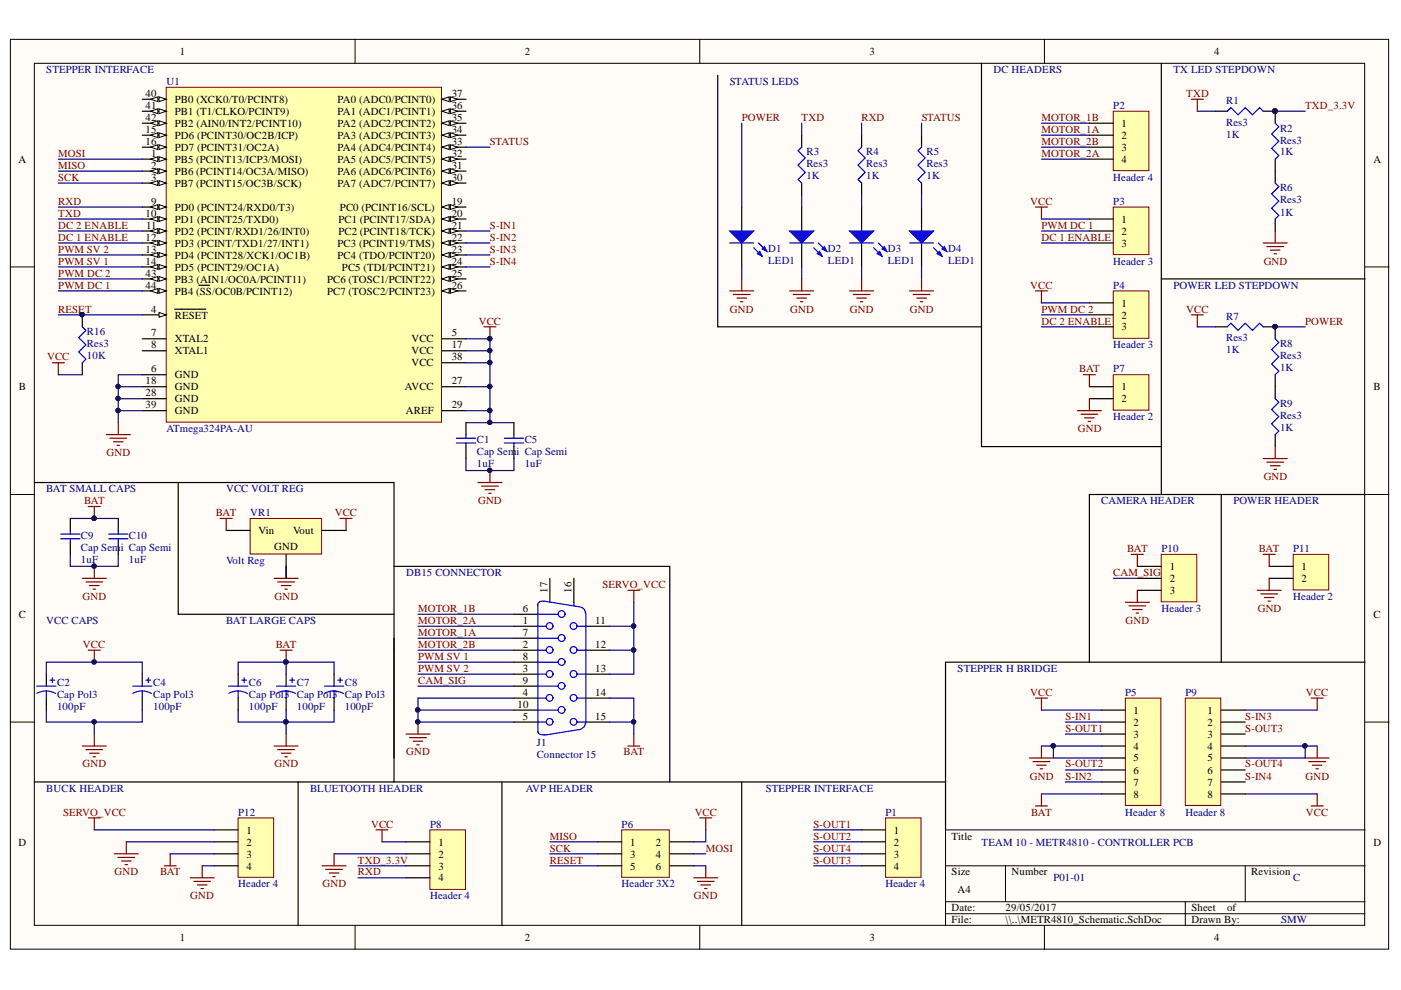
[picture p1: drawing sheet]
<svg xmlns="http://www.w3.org/2000/svg" width="297mm" height="210mm" viewBox="0 0 297 210" stroke-linecap="round" stroke-linejoin="round" font-family="sans-serif">
<g fill="#fffcf8" stroke="#000" stroke-width=".21">
<path d="M2.2 8.3h292.2v192.9h-292.2z"/>
<path d="M7.3 13.4h282v182.8h-282z"/>
</g>
<g fill="none" stroke="#000" stroke-width=".21">
<path d="M75.3 8.3v5.1M148.4 8.3v5.1M221.4 8.3v5.1M2.2 56.6h5.1M289.4 56.6h5.1M2.2 104.8h5.1M289.4 104.8h5.1M2.2 153.1h5.1M289.4 153.1h5.1M289.4 176h-88.9v20.3M75.3 196.3v5M148.4 196.3v5"/>
<path d="M200.5 183.6h88.9M200.5 191.2h88.9M200.5 193.7h88.9M213.2 183.6v7.6M221.4 196.3v5M251.3 191.2v5.1M264 183.6v7.6"/>
</g>
<path d="M35.2 18.5h58.4v71h-58.4z" fill="#ffffb0" stroke="#800000" stroke-width=".21"/>
<path d="M30.2 21h5" fill="none" stroke="#000" stroke-width=".25"/>
<path d="M33.7 20.5l1.5 .5-1.5 .6z" fill="#fffcf8"/>
<path d="M33.7 20.5l1.5 .5-1.5 .6z" fill="none" stroke="#000" stroke-width=".21"/>
<path d="M31.9 21l1.6-.5v1.1z" fill="#fffcf8"/>
<path d="M31.9 21l1.6-.5v1.1z" fill="none" stroke="#000" stroke-width=".21"/>
<path d="M30.2 23.6h5" fill="none" stroke="#000" stroke-width=".25"/>
<path d="M33.7 23.1l1.5 .5-1.5 .5z" fill="#fffcf8"/>
<path d="M33.7 23.1l1.5 .5-1.5 .5z" fill="none" stroke="#000" stroke-width=".21"/>
<path d="M31.9 23.6l1.6-.5v1z" fill="#fffcf8"/>
<path d="M31.9 23.6l1.6-.5v1z" fill="none" stroke="#000" stroke-width=".21"/>
<path d="M30.2 26.1h5" fill="none" stroke="#000" stroke-width=".25"/>
<path d="M33.7 25.6l1.5 .5-1.5 .5z" fill="#fffcf8"/>
<path d="M33.7 25.6l1.5 .5-1.5 .5z" fill="none" stroke="#000" stroke-width=".21"/>
<path d="M31.9 26.1l1.6-.5v1z" fill="#fffcf8"/>
<path d="M31.9 26.1l1.6-.5v1z" fill="none" stroke="#000" stroke-width=".21"/>
<path d="M30.2 28.7h5" fill="none" stroke="#000" stroke-width=".25"/>
<path d="M33.7 28.2l1.5 .5-1.5 .5z" fill="#fffcf8"/>
<path d="M33.7 28.2l1.5 .5-1.5 .5z" fill="none" stroke="#000" stroke-width=".21"/>
<path d="M31.9 28.7l1.6-.5v1z" fill="#fffcf8"/>
<path d="M31.9 28.7l1.6-.5v1z" fill="none" stroke="#000" stroke-width=".21"/>
<path d="M30.2 31.2h5" fill="none" stroke="#000" stroke-width=".25"/>
<path d="M33.7 30.7l1.5 .5-1.5 .5z" fill="#fffcf8"/>
<path d="M33.7 30.7l1.5 .5-1.5 .5z" fill="none" stroke="#000" stroke-width=".21"/>
<path d="M31.9 31.2l1.6-.5v1z" fill="#fffcf8"/>
<path d="M31.9 31.2l1.6-.5v1z" fill="none" stroke="#000" stroke-width=".21"/>
<path d="M30.2 33.7h5" fill="none" stroke="#000" stroke-width=".25"/>
<path d="M33.7 33.2l1.5 .5-1.5 .5z" fill="#fffcf8"/>
<path d="M33.7 33.2l1.5 .5-1.5 .5z" fill="none" stroke="#000" stroke-width=".21"/>
<path d="M31.9 33.7l1.6-.5v1z" fill="#fffcf8"/>
<path d="M31.9 33.7l1.6-.5v1z" fill="none" stroke="#000" stroke-width=".21"/>
<path d="M30.2 36.3h5" fill="none" stroke="#000" stroke-width=".25"/>
<path d="M33.7 35.8l1.5 .5-1.5 .5z" fill="#fffcf8"/>
<path d="M33.7 35.8l1.5 .5-1.5 .5z" fill="none" stroke="#000" stroke-width=".21"/>
<path d="M31.9 36.3l1.6-.5v1z" fill="#fffcf8"/>
<path d="M31.9 36.3l1.6-.5v1z" fill="none" stroke="#000" stroke-width=".21"/>
<path d="M30.2 38.8h5" fill="none" stroke="#000" stroke-width=".25"/>
<path d="M33.7 38.3l1.5 .5-1.5 .5z" fill="#fffcf8"/>
<path d="M33.7 38.3l1.5 .5-1.5 .5z" fill="none" stroke="#000" stroke-width=".21"/>
<path d="M31.9 38.8l1.6-.5v1z" fill="#fffcf8"/>
<path d="M31.9 38.8l1.6-.5v1z" fill="none" stroke="#000" stroke-width=".21"/>
<path d="M30.2 66.8h5" fill="none" stroke="#000" stroke-width=".25"/>
<path d="M33.7 66.2l1.5 .6-1.5 .5z" fill="#fffcf8"/>
<path d="M33.7 66.2l1.5 .6-1.5 .5z" fill="none" stroke="#000" stroke-width=".21"/>
<path d="M30.2 43.9h5M37 65.6h3.9M41 65.6h1.3M42.4 65.6h1.2" fill="none" stroke="#000" stroke-width=".25"/>
<path d="M33.7 43.4l1.5 .5-1.5 .5z" fill="#fffcf8"/>
<path d="M33.7 43.4l1.5 .5-1.5 .5z" fill="none" stroke="#000" stroke-width=".21"/>
<path d="M31.9 43.9l1.6-.5v1z" fill="#fffcf8"/>
<path d="M31.9 43.9l1.6-.5v1z" fill="none" stroke="#000" stroke-width=".21"/>
<path d="M30.2 46.4h5" fill="none" stroke="#000" stroke-width=".25"/>
<path d="M33.7 45.9l1.5 .5-1.5 .5z" fill="#fffcf8"/>
<path d="M33.7 45.9l1.5 .5-1.5 .5z" fill="none" stroke="#000" stroke-width=".21"/>
<path d="M31.9 46.4l1.6-.5v1z" fill="#fffcf8"/>
<path d="M31.9 46.4l1.6-.5v1z" fill="none" stroke="#000" stroke-width=".21"/>
<path d="M30.2 49h5" fill="none" stroke="#000" stroke-width=".25"/>
<path d="M33.7 48.5l1.5 .5-1.5 .5z" fill="#fffcf8"/>
<path d="M33.7 48.5l1.5 .5-1.5 .5z" fill="none" stroke="#000" stroke-width=".21"/>
<path d="M31.9 49l1.6-.5v1z" fill="#fffcf8"/>
<path d="M31.9 49l1.6-.5v1z" fill="none" stroke="#000" stroke-width=".21"/>
<path d="M30.2 51.5h5" fill="none" stroke="#000" stroke-width=".25"/>
<path d="M33.7 51l1.5 .5-1.5 .5z" fill="#fffcf8"/>
<path d="M33.7 51l1.5 .5-1.5 .5z" fill="none" stroke="#000" stroke-width=".21"/>
<path d="M31.9 51.5l1.6-.5v1z" fill="#fffcf8"/>
<path d="M31.9 51.5l1.6-.5v1z" fill="none" stroke="#000" stroke-width=".21"/>
<path d="M30.2 54.1h5" fill="none" stroke="#000" stroke-width=".25"/>
<path d="M33.7 53.5l1.5 .6-1.5 .5z" fill="#fffcf8"/>
<path d="M33.7 53.5l1.5 .6-1.5 .5z" fill="none" stroke="#000" stroke-width=".21"/>
<path d="M31.9 54.1l1.6-.6v1.1z" fill="#fffcf8"/>
<path d="M31.9 54.1l1.6-.6v1.1z" fill="none" stroke="#000" stroke-width=".21"/>
<path d="M30.2 56.6h5" fill="none" stroke="#000" stroke-width=".25"/>
<path d="M33.7 56.1l1.5 .5-1.5 .5z" fill="#fffcf8"/>
<path d="M33.7 56.1l1.5 .5-1.5 .5z" fill="none" stroke="#000" stroke-width=".21"/>
<path d="M31.9 56.6l1.6-.5v1z" fill="#fffcf8"/>
<path d="M31.9 56.6l1.6-.5v1z" fill="none" stroke="#000" stroke-width=".21"/>
<path d="M30.2 59.1h5" fill="none" stroke="#000" stroke-width=".25"/>
<path d="M33.7 58.6l1.5 .5-1.5 .5z" fill="#fffcf8"/>
<path d="M33.7 58.6l1.5 .5-1.5 .5z" fill="none" stroke="#000" stroke-width=".21"/>
<path d="M31.9 59.1l1.6-.5v1z" fill="#fffcf8"/>
<path d="M31.9 59.1l1.6-.5v1z" fill="none" stroke="#000" stroke-width=".21"/>
<path d="M30.2 61.7h5" fill="none" stroke="#000" stroke-width=".25"/>
<path d="M33.7 61.2l1.5 .5-1.5 .5z" fill="#fffcf8"/>
<path d="M33.7 61.2l1.5 .5-1.5 .5z" fill="none" stroke="#000" stroke-width=".21"/>
<path d="M31.9 61.7l1.6-.5v1z" fill="#fffcf8"/>
<path d="M31.9 61.7l1.6-.5v1z" fill="none" stroke="#000" stroke-width=".21"/>
<path d="M93.7 43.9h5.1M30.2 71.8h5M30.2 74.4h5M30.2 79.5h5M42.2 60.5h1.1M43.4 60.5h1" fill="none" stroke="#000" stroke-width=".25"/>
<path d="M93.7 43.9l1.5-.5v1z" fill="#fffcf8"/>
<path d="M93.7 43.9l1.5-.5v1z" fill="none" stroke="#000" stroke-width=".21"/>
<path d="M95.5 43.4l1.5 .5-1.5 .5z" fill="#fffcf8"/>
<path d="M95.5 43.4l1.5 .5-1.5 .5z" fill="none" stroke="#000" stroke-width=".21"/>
<path d="M93.7 46.4h5.1" fill="none" stroke="#000" stroke-width=".25"/>
<path d="M93.7 46.4l1.5-.5v1z" fill="#fffcf8"/>
<path d="M93.7 46.4l1.5-.5v1z" fill="none" stroke="#000" stroke-width=".21"/>
<path d="M95.5 45.9l1.5 .5-1.5 .5z" fill="#fffcf8"/>
<path d="M95.5 45.9l1.5 .5-1.5 .5z" fill="none" stroke="#000" stroke-width=".21"/>
<path d="M93.7 49h5.1" fill="none" stroke="#000" stroke-width=".25"/>
<path d="M93.7 49l1.5-.5v1z" fill="#fffcf8"/>
<path d="M93.7 49l1.5-.5v1z" fill="none" stroke="#000" stroke-width=".21"/>
<path d="M95.5 48.5l1.5 .5-1.5 .5z" fill="#fffcf8"/>
<path d="M95.5 48.5l1.5 .5-1.5 .5z" fill="none" stroke="#000" stroke-width=".21"/>
<path d="M93.7 51.5h5.1" fill="none" stroke="#000" stroke-width=".25"/>
<path d="M93.7 51.5l1.5-.5v1z" fill="#fffcf8"/>
<path d="M93.7 51.5l1.5-.5v1z" fill="none" stroke="#000" stroke-width=".21"/>
<path d="M95.5 51l1.5 .5-1.5 .5z" fill="#fffcf8"/>
<path d="M95.5 51l1.5 .5-1.5 .5z" fill="none" stroke="#000" stroke-width=".21"/>
<path d="M93.7 54.1h5.1" fill="none" stroke="#000" stroke-width=".25"/>
<path d="M93.7 54.1l1.5-.6v1.1z" fill="#fffcf8"/>
<path d="M93.7 54.1l1.5-.6v1.1z" fill="none" stroke="#000" stroke-width=".21"/>
<path d="M95.5 53.5l1.5 .6-1.5 .5z" fill="#fffcf8"/>
<path d="M95.5 53.5l1.5 .6-1.5 .5z" fill="none" stroke="#000" stroke-width=".21"/>
<path d="M93.7 56.6h5.1" fill="none" stroke="#000" stroke-width=".25"/>
<path d="M93.7 56.6l1.5-.5v1z" fill="#fffcf8"/>
<path d="M93.7 56.6l1.5-.5v1z" fill="none" stroke="#000" stroke-width=".21"/>
<path d="M95.5 56.1l1.5 .5-1.5 .5z" fill="#fffcf8"/>
<path d="M95.5 56.1l1.5 .5-1.5 .5z" fill="none" stroke="#000" stroke-width=".21"/>
<path d="M93.7 59.1h5.1" fill="none" stroke="#000" stroke-width=".25"/>
<path d="M93.7 59.1l1.5-.5v1z" fill="#fffcf8"/>
<path d="M93.7 59.1l1.5-.5v1z" fill="none" stroke="#000" stroke-width=".21"/>
<path d="M95.5 58.6l1.5 .5-1.5 .5z" fill="#fffcf8"/>
<path d="M95.5 58.6l1.5 .5-1.5 .5z" fill="none" stroke="#000" stroke-width=".21"/>
<path d="M93.7 61.7h5.1" fill="none" stroke="#000" stroke-width=".25"/>
<path d="M93.7 61.7l1.5-.5v1z" fill="#fffcf8"/>
<path d="M93.7 61.7l1.5-.5v1z" fill="none" stroke="#000" stroke-width=".21"/>
<path d="M95.5 61.2l1.5 .5-1.5 .5z" fill="#fffcf8"/>
<path d="M95.5 61.2l1.5 .5-1.5 .5z" fill="none" stroke="#000" stroke-width=".21"/>
<path d="M93.7 38.8h5.1M30.2 84.5h5M93.7 87.1h5.1M93.7 82h5.1" fill="none" stroke="#000" stroke-width=".25"/>
<path d="M93.7 38.8l1.5-.5v1z" fill="#fffcf8"/>
<path d="M93.7 38.8l1.5-.5v1z" fill="none" stroke="#000" stroke-width=".21"/>
<path d="M95.5 38.3l1.5 .5-1.5 .5z" fill="#fffcf8"/>
<path d="M95.5 38.3l1.5 .5-1.5 .5z" fill="none" stroke="#000" stroke-width=".21"/>
<path d="M93.7 36.3h5.1" fill="none" stroke="#000" stroke-width=".25"/>
<path d="M93.7 36.3l1.5-.5v1z" fill="#fffcf8"/>
<path d="M93.7 36.3l1.5-.5v1z" fill="none" stroke="#000" stroke-width=".21"/>
<path d="M95.5 35.8l1.5 .5-1.5 .5z" fill="#fffcf8"/>
<path d="M95.5 35.8l1.5 .5-1.5 .5z" fill="none" stroke="#000" stroke-width=".21"/>
<path d="M93.7 33.7h5.1" fill="none" stroke="#000" stroke-width=".25"/>
<path d="M93.7 33.7l1.5-.5v1z" fill="#fffcf8"/>
<path d="M93.7 33.7l1.5-.5v1z" fill="none" stroke="#000" stroke-width=".21"/>
<path d="M95.5 33.2l1.5 .5-1.5 .5z" fill="#fffcf8"/>
<path d="M95.5 33.2l1.5 .5-1.5 .5z" fill="none" stroke="#000" stroke-width=".21"/>
<path d="M93.7 31.2h5.1" fill="none" stroke="#000" stroke-width=".25"/>
<path d="M93.7 31.2l1.5-.5v1z" fill="#fffcf8"/>
<path d="M93.7 31.2l1.5-.5v1z" fill="none" stroke="#000" stroke-width=".21"/>
<path d="M95.5 30.7l1.5 .5-1.5 .5z" fill="#fffcf8"/>
<path d="M95.5 30.7l1.5 .5-1.5 .5z" fill="none" stroke="#000" stroke-width=".21"/>
<path d="M93.7 28.7h5.1" fill="none" stroke="#000" stroke-width=".25"/>
<path d="M93.7 28.7l1.5-.5v1z" fill="#fffcf8"/>
<path d="M93.7 28.7l1.5-.5v1z" fill="none" stroke="#000" stroke-width=".21"/>
<path d="M95.5 28.2l1.5 .5-1.5 .5z" fill="#fffcf8"/>
<path d="M95.5 28.2l1.5 .5-1.5 .5z" fill="none" stroke="#000" stroke-width=".21"/>
<path d="M93.7 26.1h5.1" fill="none" stroke="#000" stroke-width=".25"/>
<path d="M93.7 26.1l1.5-.5v1z" fill="#fffcf8"/>
<path d="M93.7 26.1l1.5-.5v1z" fill="none" stroke="#000" stroke-width=".21"/>
<path d="M95.5 25.6l1.5 .5-1.5 .5z" fill="#fffcf8"/>
<path d="M95.5 25.6l1.5 .5-1.5 .5z" fill="none" stroke="#000" stroke-width=".21"/>
<path d="M93.7 23.6h5.1" fill="none" stroke="#000" stroke-width=".25"/>
<path d="M93.7 23.6l1.5-.5v1z" fill="#fffcf8"/>
<path d="M93.7 23.6l1.5-.5v1z" fill="none" stroke="#000" stroke-width=".21"/>
<path d="M95.5 23.1l1.5 .5-1.5 .5z" fill="#fffcf8"/>
<path d="M95.5 23.1l1.5 .5-1.5 .5z" fill="none" stroke="#000" stroke-width=".21"/>
<path d="M93.7 21h5.1" fill="none" stroke="#000" stroke-width=".25"/>
<path d="M93.7 21l1.5-.5v1.1z" fill="#fffcf8"/>
<path d="M93.7 21l1.5-.5v1.1z" fill="none" stroke="#000" stroke-width=".21"/>
<path d="M95.5 20.5l1.5 .5-1.5 .6z" fill="#fffcf8"/>
<path d="M95.5 20.5l1.5 .5-1.5 .6z" fill="none" stroke="#000" stroke-width=".21"/>
<path d="M195.4 28.7v2.5M195.4 38.8v2.6M195.4 43.9v5.1M195.4 51.5v5.1M93.7 71.8h5.1M93.7 74.4h5.1M93.7 76.9h5.1M30.2 82h5M30.2 87.1h5" fill="none" stroke="#000" stroke-width=".25"/>
<path d="M195.4 31.2l-.8 .8 1.5 1.5-1.5 1.5 1.5 1.5-1.5 1.6 .8 .7" fill="none" stroke="#00f" stroke-width=".25"/>
<path d="M192.8 49h5.1l-2.5 2.5z" fill="#00f"/>
<path d="M192.8 49h5.1l-2.5 2.5zM197.9 52.5l1.8 1.8M198.9 51.5l1.8 1.8" fill="none" stroke="#00f" stroke-width=".25"/>
<path d="M198.7 53.8l.5-.5 .5 1z" fill="#00f"/>
<path d="M198.7 53.8l.5-.5 .5 1z" fill="none" stroke="#00f" stroke-width=".25"/>
<path d="M199.7 52.8l.5-.5 .5 1z" fill="#00f"/>
<path d="M182.7 31.2l-.8 .8 1.5 1.5-1.5 1.5 1.5 1.5-1.5 1.6 .8 .7M192.8 51.5h5.1M199.7 52.8l.5-.5 .5 1z" fill="none" stroke="#00f" stroke-width=".25"/>
<path d="M195.4 59.1v2.6M192.8 61.7h5.1M193.6 62.4h3.6M194.4 63.2h2M195.1 64h.5" fill="none" stroke="#800000" stroke-width=".25"/>
<path d="M182.7 28.7v2.5M182.7 38.8v2.6M182.7 43.9v5.1M182.7 51.5v5.1" fill="none" stroke="#000" stroke-width=".25"/>
<path d="M180.1 49h5.1l-2.5 2.5z" fill="#00f"/>
<path d="M180.1 49h5.1l-2.5 2.5zM185.2 52.5l1.8 1.8M186.2 51.5l1.8 1.8" fill="none" stroke="#00f" stroke-width=".25"/>
<path d="M186 53.8l.5-.5 .5 1z" fill="#00f"/>
<path d="M186 53.8l.5-.5 .5 1z" fill="none" stroke="#00f" stroke-width=".25"/>
<path d="M187 52.8l.5-.5 .5 1z" fill="#00f"/>
<path d="M170 31.2l-.8 .8 1.5 1.5-1.5 1.5 1.5 1.5-1.5 1.6 .8 .7M180.1 51.5h5.1M187 52.8l.5-.5 .5 1z" fill="none" stroke="#00f" stroke-width=".25"/>
<path d="M182.7 59.1v2.6M180.1 61.7h5.1M180.9 62.4h3.6M181.7 63.2h2M182.4 64h.5" fill="none" stroke="#800000" stroke-width=".25"/>
<path d="M170 28.7v2.5M170 38.8v2.6M170 43.9v5.1M170 51.5v5.1" fill="none" stroke="#000" stroke-width=".25"/>
<path d="M167.4 49h5.1l-2.5 2.5z" fill="#00f"/>
<path d="M167.4 49h5.1l-2.5 2.5zM172.5 52.5l1.8 1.8M173.5 51.5l1.8 1.8" fill="none" stroke="#00f" stroke-width=".25"/>
<path d="M173.3 53.8l.5-.5 .5 1z" fill="#00f"/>
<path d="M173.3 53.8l.5-.5 .5 1z" fill="none" stroke="#00f" stroke-width=".25"/>
<path d="M174.3 52.8l.5-.5 .5 1z" fill="#00f"/>
<path d="M167.4 51.5h5.1M174.3 52.8l.5-.5 .5 1z" fill="none" stroke="#00f" stroke-width=".25"/>
<path d="M170 59.1v2.6M167.4 61.7h5.1M168.2 62.4h3.5M168.9 63.2h2.1M169.7 64h.5" fill="none" stroke="#800000" stroke-width=".25"/>
<path d="M157.3 43.9v5.1M157.3 51.5v5.1" fill="none" stroke="#000" stroke-width=".25"/>
<path d="M154.7 49h5.1l-2.5 2.5z" fill="#00f"/>
<path d="M154.7 49h5.1l-2.5 2.5zM159.8 52.5l1.8 1.8M160.8 51.5l1.8 1.8" fill="none" stroke="#00f" stroke-width=".25"/>
<path d="M160.6 53.8l.5-.5 .5 1z" fill="#00f"/>
<path d="M160.6 53.8l.5-.5 .5 1z" fill="none" stroke="#00f" stroke-width=".25"/>
<path d="M161.6 52.8l.5-.5 .5 1z" fill="#00f"/>
<path d="M154.7 51.5h5.1M161.6 52.8l.5-.5 .5 1zM260.2 69.3l.8-.8 1.5 1.6 1.5-1.6 1.5 1.6 1.6-1.6 .7 .8M270.4 71.8l.7 .8-1.5 1.5 1.5 1.5-1.5 1.6 1.5 1.5-.7 .8M270.4 84.5l.7 .8-1.5 1.5 1.5 1.5-1.5 1.6 1.5 1.5-.7 .7" fill="none" stroke="#00f" stroke-width=".25"/>
<g fill="none" stroke="#800000" stroke-width=".25">
<path d="M157.3 59.1v2.6M102.6 69.3h2.5M103.9 69.3v2.5M154.7 61.7h5.1M155.5 62.4h3.5M156.2 63.2h2.1M157 64h.5M252.6 66.8h2.5M253.9 66.8v2.5M267.8 97.2h5.1M268.6 98h3.6M269.4 98.8h2"/>
<path d="M270.1 99.5h.5M270.4 94.7v2.5"/>
</g>
<path d="M257.7 69.3h2.5M267.8 69.3h2.6v2.5M270.4 79.5v5M270.4 92.1v2.6" fill="none" stroke="#000" stroke-width=".25"/>
<g fill="#000080" stroke="#000080" stroke-width=".21">
<circle cx="270.3" cy="69.2" r=".46"/>
<circle cx="103.8" cy="71.8" r=".46"/>
</g>
<path d="M131.8 176h10.1v10h-10.1z" fill="#ffffb0" stroke="#800000" stroke-width=".21"/>
<path d="M152.2 16v53.3h55.9M17.5 66.8v2.5M17.5 76.9v2.6M126.8 178.5h5M142 178.5h5.1M126.8 181h5M126.8 183.6h5M142 181h5.1M142 183.6h5.1" fill="none" stroke="#000" stroke-width=".25"/>
<g fill="none" stroke="#800000" stroke-width=".25">
<path d="M11.1 76.9h2.5M12.4 76.9v2.6M22.5 92.1h5.1M23.3 92.9h3.6M24.1 93.7h2M24.8 94.4h.5M25.1 89.6v2.5M103.9 99.8v2.5M101.3 102.3h5.1M102.1 103.1h3.6M102.9 103.8h2M103.6 104.6h.5"/>
<path d="M148.4 173.4h2.5M149.6 173.4v2.6M147.1 186.1h5.1M147.9 186.9h3.5M148.6 187.6h2M149.4 188.4h.5M149.6 183.6v2.5"/>
</g>
<g fill="#000080" stroke="#000080" stroke-width=".21">
<circle cx="103.8" cy="99.7" r=".46"/>
<circle cx="17.4" cy="66.7" r=".46"/>
</g>
<path d="M17.5 69.3l.7 .8-1.5 1.5 1.5 1.5-1.5 1.5 1.5 1.6-.7 .7" fill="none" stroke="#00f" stroke-width=".25"/>
<path d="M238.6 148h7.5v22.8h-7.5z" fill="#ffffb0" stroke="#800000" stroke-width=".21"/>
<path d="M233.5 150.6h5.1M233.5 153.1h5.1M233.5 155.6h5.1M233.5 158.2h5.1M233.5 160.7h5.1M233.5 163.3h5.1M233.5 165.8h5.1M233.5 168.3h5.1" fill="none" stroke="#000" stroke-width=".25"/>
<path d="M251.3 148h7.5v22.8h-7.5z" fill="#ffffb0" stroke="#800000" stroke-width=".21"/>
<path d="M258.9 150.6h5.1M258.9 153.1h5.1M258.9 155.6h5.1M258.9 158.2h5.1M258.9 160.7h5.1M258.9 163.3h5.1M258.9 165.8h5.1M258.9 168.3h5.1" fill="none" stroke="#000" stroke-width=".25"/>
<g fill="none" stroke="#800000" stroke-width=".25">
<path d="M219.5 148h2.6M220.8 148v2.6M220.8 158.2v2.5M278 148h2.5M279.3 148v2.6M279.3 158.2v2.5M218.3 160.7h5M219 161.5h3.6M219.8 162.2h2M220.6 163h.5M276.7 160.7h5.1M277.5 161.5h3.5"/>
<path d="M278 170.9h2.5M278.3 162.2h2M279 163h.5M279.3 168.3v2.6"/>
</g>
<path d="M187.8 173.4h7.5v12.6h-7.5z" fill="#ffffb0" stroke="#800000" stroke-width=".21"/>
<path d="M257.7 23.6h2.5M267.8 23.6h2.6v2.5M270.4 33.7v5.1M270.4 46.4v2.6M182.7 176h5.1M182.7 178.5h5.1M182.7 181h5.1M182.7 183.6h5.1" fill="none" stroke="#000" stroke-width=".25"/>
<path d="M252.6 21h2.5M253.9 21v2.6M267.8 51.5h5.1M268.6 52.3h3.6M269.4 53h2M270.1 53.8h.5M270.4 49v2.5" fill="none" stroke="#800000" stroke-width=".25"/>
<circle cx="270.3" cy="23.5" r=".47" fill="#000080" stroke="#000080" stroke-width=".21"/>
<path d="M260.2 23.6l.8-.8 1.5 1.5 1.5-1.5 1.5 1.5 1.6-1.5 .7 .8M270.4 38.8l.7 .8-1.5 1.5 1.5 1.5-1.5 1.6 1.5 1.5-.7 .7M270.4 26.1l.7 .8-1.5 1.5 1.5 1.5-1.5 1.6 1.5 1.5-.7 .7" fill="none" stroke="#00f" stroke-width=".25"/>
<path d="M236 23.6h7.6v12.6h-7.6z" fill="#ffffb0" stroke="#800000" stroke-width=".21"/>
<path d="M231 26.1h5.1M231 28.7h5.1M231 31.2h5.1M231 33.7h5.1" fill="none" stroke="#000" stroke-width=".25"/>
<path d="M246.2 117.5h7.5v10.1h-7.5z" fill="#ffffb0" stroke="#800000" stroke-width=".21"/>
<path d="M98.8 89.6v2.5M98.8 94.7v2.5M109 89.6v2.5M109 94.7v2.5M241.1 120.1h5.1M241.1 122.6h5.1M241.1 125.2h5.1" fill="none" stroke="#000" stroke-width=".25"/>
<path d="M239.9 117.5h2.5M241.1 117.5v2.6M238.6 127.7h5.1M239.4 128.5h3.5M240.1 129.2h2.1M240.9 130h.5M241.1 125.2v2.5" fill="none" stroke="#800000" stroke-width=".25"/>
<path d="M96.8 92.9h4M96.8 93.9h4M98.8 92.1v.8M98.8 93.9v.8M106.9 92.9h4.1M106.9 93.9h4.1M109 92.1v.8M109 93.9v.8" fill="none" stroke="#00f" stroke-width=".25"/>
<path d="M236 61.7h7.6v10h-7.6z" fill="#ffffb0" stroke="#800000" stroke-width=".21"/>
<path d="M231 64.2h5.1M231 66.8h5.1M231 69.3h5.1" fill="none" stroke="#000" stroke-width=".25"/>
<path d="M236 43.9h7.6v10.1h-7.6z" fill="#ffffb0" stroke="#800000" stroke-width=".21"/>
<path d="M231 46.4h5.1M231 49h5.1M231 51.5h5.1" fill="none" stroke="#000" stroke-width=".25"/>
<path d="M236 79.5h7.6v7.5h-7.6z" fill="#ffffb0" stroke="#800000" stroke-width=".21"/>
<g fill="none" stroke="#000" stroke-width=".25">
<path d="M231 82h5.1M231 84.5h5.1M14.9 109.9v2.6M14.9 115v2.5M25.1 109.9v2.6M25.1 115v2.5M9.8 142.9v2.6M9.8 148v2.6M30.2 142.9v2.6M30.2 148v2.6M50.5 142.9v2.6M50.5 148v2.6"/>
<path d="M60.7 142.9v2.6M60.7 148v2.6M70.8 142.9v2.6M70.8 148v2.6"/>
</g>
<g fill="none" stroke="#800000" stroke-width=".25">
<path d="M219.5 43.9h2.6M220.8 43.9v2.5M219.5 61.7h2.6M220.8 61.7v2.5M229.7 79.5h2.5M231 79.5v2.5M228.4 87.1h5.1M229.2 87.8h3.6M230 88.6h2M230.7 89.4h.5M231 84.5v2.6M18.7 107.4h2.6"/>
<path d="M20 107.4v2.5M17.5 122.6h5M18.2 123.4h3.6M18.7 137.9h2.6M19 124.1h2M19.7 124.9h.5M20 120.1v2.5M20 137.9v2.5M59.4 137.9h2.5M60.7 137.9v2.5M17.5 158.2h5M18.2 158.9h3.6"/>
<path d="M19 159.7h2M20 155.6v2.6M58.1 158.2h5.1M58.9 158.9h3.5M59.6 159.7h2.1M60.7 155.6v2.6M19.7 160.5h.5M60.4 160.5h.5M219.5 170.9h2.6M220.8 168.3v2.6"/>
</g>
<g fill="#000080" stroke="#000080" stroke-width=".21">
<circle cx="19.9" cy="140.3" r=".46"/>
<circle cx="60.6" cy="140.3" r=".46"/>
<circle cx="19.9" cy="120" r=".46"/>
<circle cx="19.9" cy="109.9" r=".46"/>
</g>
<g fill="none" stroke="#00f" stroke-width=".25">
<path d="M12.9 113.2h4M12.9 114.2h4M14.9 112.5v.7M14.9 114.2v.8M23 113.2h4.1M23 114.2h4.1M25.1 112.5v.7M25.1 114.2v.8M7.8 145.5h4.1M9.8 146.5l1.2 .2 .8 .3M9.8 146.5l-1.2 .2-.8 .3M9.8 146.5v1.5"/>
<path d="M10.6 144.2h1M11.1 143.7v1M28.1 145.5h4.1M30.2 146.5l1.2 .2 .7 .3M30.2 146.5l-1.3 .2-.7 .3M30.2 146.5v1.5M30.9 144.2h1M31.4 143.7v1M48.5 145.5h4M50.5 146.5l1.2 .2 .8 .3M50.5 146.5l-1.2 .2-.8 .3M50.5 146.5v1.5"/>
<path d="M51.3 144.2h1M51.8 143.7v1M58.6 145.5h4.1M60.7 146.5l1.2 .2 .7 .3M60.7 146.5l-1.3 .2-.7 .3M60.7 146.5v1.5M61.4 144.2h1M61.9 143.7v1M68.8 145.5h4.1M70.8 146.5l1.2 .2 .8 .3M70.8 146.5l-.8 .1-1.2 .4M70.8 146.5v1.5"/>
<path d="M71.6 144.2h1M72.1 143.7v1"/>
</g>
<path d="M53 109.9h15.2v7.6h-15.2z" fill="#ffffb0" stroke="#800000" stroke-width=".21"/>
<path d="M48 112.5h5M60.7 117.5v5.1M68.3 112.5h5.1M83.5 137.9v22.8" fill="none" stroke="#000" stroke-width=".25"/>
<path d="M46.7 109.9h2.5M48 109.9v2.6M72.1 109.9h2.5M73.4 109.9v2.6M58.1 122.6h5.1M58.9 123.4h3.5M59.6 124.1h2.1M60.4 124.9h.5M60.7 120.1v2.5" fill="none" stroke="#800000" stroke-width=".25"/>
<path d="M91.1 176h7.6v12.6h-7.6z" fill="#ffffb0" stroke="#800000" stroke-width=".21"/>
<path d="M83.5 135.3v2.6M86.1 178.5h5.1M86.1 181h5.1M86.1 183.6h5.1M86.1 186.1h5.1" fill="none" stroke="#000" stroke-width=".25"/>
<path d="M86.1 155.6h5.1M86.8 156.4h3.6M87.6 157.2h2M88.4 157.9h.5M88.6 153.1v2.5M79.7 176h2.6M81 176v2.5M68.3 183.6h5.1M69.1 184.3h3.5M69.8 185.1h2M70.6 185.9h.5M70.8 181v2.6" fill="none" stroke="#800000" stroke-width=".25"/>
<circle cx="88.6" cy="153" r=".46" fill="#000080" stroke="#000080" stroke-width=".21"/>
<path d="M50.5 173.4h7.5v12.6h-7.5z" fill="#ffffb0" stroke="#800000" stroke-width=".21"/>
<g fill="none" stroke="#000" stroke-width=".25">
<path d="M246.2 13.4v91.4h43.2M246.2 59.1h43.2M7.3 102.3h76.2v63.5h-20.3M109 132.8h5M109 137.9h5M109 130.2h5M109 135.3h5M116.6 122.6v5.1M121.7 122.6v5.1M124.2 132.8h5.1M124.2 137.9h5.1M109 142.9h5"/>
<path d="M109 148h5M109 153.1h5M109 140.4h5M109 145.5h5M109 150.6h5M124.2 142.9h5.1M124.2 148h5.1M124.2 153.1h5.1M200.5 140.4h88.9M7.3 165.8h55.9v30.5M45.4 176h5.1M45.4 178.5h5.1"/>
<path d="M83.5 165.8h117v10.2M106.4 165.8v30.5M157.3 165.8v30.5M45.4 181h5.1M45.4 183.6h5.1"/>
</g>
<path d="M133.1 125.2h2.6M134.4 125.2v2.5M133.1 158.2h2.6M134.4 155.6v2.6M18.7 173.4h2.6M20 173.4v2.6M34.8 183.6h2.6M36.1 181v2.6" fill="none" stroke="#800000" stroke-width=".25"/>
<g fill="none" stroke="#00f" stroke-width=".25">
<path d="M114 137.9h1.8M114 132.8h1.8M114 135.3h4.4M114 128.2v26.9M114 130.2h4.4M115.3 127.4l7.9 1.3M115.4 127.5a.93 .93 0 0 0-1.4 .8M121.7 127.7v.8M122.4 137.9h1.8M122.4 132.8h1.8M123.3 128.8a1.22 1.22 0 0 1 .8 1.2M124.2 130v23.4"/>
<path d="M114 155.1a1 1 0 0 0 1.4 .6M114 142.9h1.8M114 148h1.8M114 140.4h4.4M114 153.1h1.8M114 145.5h4.4M114 150.6h4.4M122.4 142.9h1.8M122.4 148h1.8M122.4 153.1h1.8M123.2 154.6l-7.9 1.3M124.1 153.3a1.23 1.23 0 0 1-.9 1.2"/>
<circle cx="116.5" cy="137.8" r=".71"/>
<circle cx="116.5" cy="132.7" r=".71"/>
<circle cx="119.1" cy="135.3" r=".72"/>
<circle cx="119.1" cy="130.2" r=".72"/>
<circle cx="121.6" cy="137.8" r=".72"/>
<circle cx="121.6" cy="132.7" r=".72"/>
<circle cx="116.5" cy="142.9" r=".72"/>
<circle cx="116.5" cy="153" r=".71"/>
<circle cx="116.5" cy="148" r=".71"/>
<circle cx="119.1" cy="150.5" r=".72"/>
<circle cx="119.1" cy="145.4" r=".72"/>
<circle cx="119.1" cy="140.3" r=".72"/>
<circle cx="121.6" cy="142.9" r=".72"/>
<circle cx="121.6" cy="153" r=".72"/>
<circle cx="121.6" cy="148" r=".72"/>
</g>
<path d="M274.2 117.5h7.5v7.6h-7.5z" fill="#ffffb0" stroke="#800000" stroke-width=".21"/>
<path d="M208.1 13.4v81.3h38.1M37.8 102.3v27.9h45.7M246.2 104.8h-15.2v35.6M258.9 104.8v35.6M83.5 120.1h58.5v45.7M269.1 120.1h5.1M269.1 122.6h5.1M200.5 140.4v25.4" fill="none" stroke="#000" stroke-width=".25"/>
<g fill="none" stroke="#800000" stroke-width=".25">
<path d="M267.8 117.5h2.6M269.1 117.5v2.6M266.6 125.2h5M267.3 125.9h3.6M268.1 126.7h2M268.8 127.4h.6M269.1 122.6v2.6M26.8 178.5v2.5M24.2 181h5.1M25 181.8h3.6M25.8 182.6h2M26.5 183.3h.5"/>
<path d="M40.3 186.1h5.1M41.1 186.9h3.5M41.9 187.6h2M42.6 188.4h.5M42.9 183.6v2.5"/>
</g>
<g fill="none" stroke="#000080" stroke-width=".25">
<path d="M12.4 33.7h17.8M12.4 36.3h17.8M12.4 38.8h17.8M98.8 31.2h5.1M157.3 26.1v17.8M170 26.1v2.6M182.7 26.1v2.6M195.4 26.1v2.6M220.8 33.7h10.2M220.8 31.2h10.2M220.8 26.1h10.2M220.8 28.7h10.2"/>
<path d="M253.9 23.6h3.8M270.4 23.6h6.3M12.4 43.9h17.8M12.4 46.4h17.8M12.4 51.5h17.8M12.4 54.1h17.8M12.4 56.6h17.8M12.4 49h17.8M12.4 59.1h17.8M98.8 51.5h5.1M98.8 54.1h5.1M98.8 56.6h5.1"/>
<path d="M98.8 49h5.1M157.3 56.6v2.5M170 41.4v2.5M170 56.6v2.5M182.7 41.4v2.5M182.7 56.6v2.5M195.4 41.4v2.5M195.4 56.6v2.5M220.8 46.4h10.2M220.8 51.5h10.2M220.8 49h10.2M12.4 66.8h17.8"/>
<path d="M12.4 79.5h5.1M12.4 61.7h17.8M30.2 79.5h-5.1v10.1M98.8 76.9h5.1v5.1M98.8 74.4h5.1v2.5M98.8 71.8h5.1v2.6M220.8 69.3h10.2M220.8 64.2h10.2M220.8 66.8h10.2M253.9 69.3h3.8M270.4 69.3h6.3M25.1 87.1h5.1"/>
<path d="M25.1 84.5h5.1M25.1 82h5.1M98.8 82h5.1v5.1h-5.1M98.8 97.2v2.6h10.2v-2.6M98.8 89.6h5.1M103.9 87.1v2.5h5.1M14.9 117.5v2.6h10.2v-2.6M14.9 109.9h10.2M60.7 120.1v2.5M88.6 130.2h20.4M88.6 132.8h20.4M88.6 135.3h20.4"/>
<path d="M88.6 137.9h20.4M134.4 127.7v5.1h-5.1M134.4 132.8v5.1h-5.1M134.4 137.9v5h-5.1M236.1 122.6h5M9.8 142.9v-2.5h20.4v2.5M9.8 150.6v2.5h20.4v-2.5M20 153.1v2.5M50.5 150.6v2.5h20.3v-2.5M50.5 142.9v-2.5h20.3v2.5M60.7 140.4v2.5M60.7 150.6v5"/>
<path d="M88.6 150.6h20.4M88.6 140.4h20.4M88.6 142.9h20.4M88.6 145.5h20.4M109 148h-20.4v5.1h20.4M129.3 148h5.1v5.1h-5.1M134.4 153.1v2.5M220.8 158.2h12.7M220.8 150.6h12.7M223.3 158.2v2.5h10.2M225.9 155.6h7.6M225.9 153.1h7.6"/>
<path d="M264 158.2h15.3M264 150.6h15.3M276.7 158.2v2.5h-12.7M20 176h25.4M26.8 178.5h18.6M81 178.5h5.1M116.6 178.5h10.2M149.6 176v2.5h-2.5M172.5 178.5h10.2M172.5 176h10.2M220.8 168.3h12.7M225.9 163.3h7.6"/>
<path d="M225.9 165.8h7.6M264 168.3h15.3M36.1 181h9.3M42.9 183.6h2.5M70.8 181h15.3M75.9 183.6h10.2M75.9 186.1h10.2M116.6 183.6h10.2M116.6 181h10.2M147.1 183.6h2.5M147.1 181h2.5M172.5 183.6h10.2"/>
<path d="M172.5 181h10.2"/>
</g>
<g fill="#000080" stroke="#000080" stroke-width=".21">
<circle cx="270.3" cy="69.2" r=".46"/>
<circle cx="103.8" cy="87" r=".46"/>
<circle cx="103.8" cy="81.9" r=".46"/>
<circle cx="103.8" cy="76.9" r=".46"/>
<circle cx="103.8" cy="74.3" r=".46"/>
<circle cx="103.8" cy="71.8" r=".46"/>
<circle cx="25" cy="87" r=".46"/>
<circle cx="25" cy="84.5" r=".46"/>
<circle cx="25" cy="81.9" r=".46"/>
<circle cx="17.4" cy="66.7" r=".46"/>
<circle cx="223.3" cy="158.1" r=".47"/>
<circle cx="276.7" cy="158.1" r=".47"/>
<circle cx="270.3" cy="23.5" r=".47"/>
<circle cx="103.8" cy="89.6" r=".46"/>
<circle cx="103.8" cy="99.7" r=".46"/>
<circle cx="19.9" cy="140.3" r=".46"/>
<circle cx="19.9" cy="153" r=".46"/>
<circle cx="60.6" cy="153" r=".46"/>
<circle cx="60.6" cy="140.3" r=".46"/>
<circle cx="19.9" cy="109.9" r=".46"/>
<circle cx="19.9" cy="120" r=".46"/>
<circle cx="88.6" cy="150.5" r=".47"/>
<circle cx="134.3" cy="132.7" r=".46"/>
<circle cx="134.3" cy="137.8" r=".46"/>
<circle cx="134.3" cy="153" r=".46"/>
<circle cx="88.6" cy="153" r=".46"/>
</g>
<g font-size="2.3">
<text x="38.2" y="11.7">1</text>
<text x="111.2" y="11.7">2</text>
<text x="184.3" y="11.7">3</text>
<text x="257.4" y="11.7">4</text>
<text x="30.9" y="20.5">40</text>
<text x="30.9" y="23.1">41</text>
<text x="37.1" y="21.8">PB0 (XCK0/T0/PCINT8)</text>
<text x="71.6" y="21.8">PA0 (ADC0/PCINT0)</text>
<text x="95.8" y="23.1">36</text>
<text x="95.8" y="20.5">37</text>
<text x="30.9" y="25.6">42</text>
<text x="30.9" y="28.1">15</text>
<text x="37.1" y="24.3">PB1 (T1/CLKO/PCINT9)</text>
<text x="37.1" y="26.9">PB2 (AIN0/INT2/PCINT10)</text>
<text x="37.1" y="29.4">PD6 (PCINT30/OC2B/ICP)</text>
<text x="71.6" y="29.4">PA3 (ADC3/PCINT3)</text>
<text x="71.6" y="26.9">PA2 (ADC2/PCINT2)</text>
<text x="71.6" y="24.3">PA1 (ADC1/PCINT1)</text>
<text x="95.8" y="28.1">34</text>
<text x="95.8" y="25.6">35</text>
<text x="237.8" y="26.9">1</text>
<text x="237.8" y="29.4">2</text>
<text x="3.9" y="34.5">A</text>
<text x="30.9" y="30.7">16</text>
<text x="32.1" y="33.2">1</text>
<text x="32.1" y="35.8">2</text>
<text x="37.1" y="31.9">PD7 (PCINT31/OC2A)</text>
<text x="37.1" y="34.5">PB5 (PCINT13/ICP3/MOSI)</text>
<text x="71.6" y="34.5">PA5 (ADC5/PCINT5)</text>
<text x="71.6" y="31.9">PA4 (ADC4/PCINT4)</text>
<text x="95.8" y="35.8">31</text>
<text x="95.8" y="33.2">32</text>
<text x="95.8" y="30.7">33</text>
<text x="237.8" y="31.9">3</text>
<text x="237.8" y="34.5">4</text>
<text x="291.2" y="34.5">A</text>
<text x="32.1" y="38.3">3</text>
<text x="37.1" y="37">PB6 (PCINT14/OC3A/MISO)</text>
<text x="37.1" y="39.6">PB7 (PCINT15/OC3B/SCK)</text>
<text x="71.6" y="39.6">PA7 (ADC7/PCINT7)</text>
<text x="71.6" y="37">PA6 (ADC6/PCINT6)</text>
<text x="95.8" y="38.3">30</text>
<text x="30.9" y="46">10</text>
<text x="32.1" y="43.4">9</text>
<text x="37.1" y="44.7">PD0 (PCINT24/RXD0/T3)</text>
<text x="37.1" y="47.2">PD1 (PCINT25/TXD0)</text>
<text x="71.7" y="47.2">PC1 (PCINT17/SDA)</text>
<text x="72.1" y="44.7">PC0 (PCINT16/SCL)</text>
<text x="95.8" y="43.4">19</text>
<text x="95.8" y="46">20</text>
<text x="237.8" y="47.2">1</text>
<text x="30.9" y="51.1">12</text>
<text x="30.9" y="53.6">13</text>
<text x="31" y="48.5">11</text>
<text x="37.1" y="49.8">PD2 (PCINT/RXD1/26/INT0)</text>
<text x="37.1" y="52.3">PD3 (PCINT/TXD1/27/INT1)</text>
<text x="71.6" y="52.3">PC3 (PCINT19/TMS)</text>
<text x="71.7" y="49.8">PC2 (PCINT18/TCK)</text>
<text x="95.8" y="48.5">21</text>
<text x="95.8" y="51.1">22</text>
<text x="95.8" y="53.6">23</text>
<text x="237.8" y="49.8">2</text>
<text x="237.8" y="52.3">3</text>
<text x="30.9" y="56.1">14</text>
<text x="30.9" y="58.7">43</text>
<text x="37.1" y="54.9">PD4 (PCINT28/XCK1/OC1B)</text>
<text x="37.1" y="57.4">PD5 (PCINT29/OC1A)</text>
<text x="37.1" y="59.9">PB3 (AIN1/OC0A/PCINT11)</text>
<text x="69.4" y="59.9">PC6 (TOSC1/PCINT22)</text>
<text x="71.6" y="54.9">PC4 (TDO/PCINT20)</text>
<text x="72.5" y="57.4">PC5 (TDI/PCINT21)</text>
<text x="95.8" y="56.1">24</text>
<text x="95.8" y="58.7">25</text>
<text x="30.9" y="61.2">44</text>
<text x="37.1" y="62.5">PB4 (SS/OC0B/PCINT12)</text>
<text x="69.4" y="62.5">PC7 (TOSC2/PCINT23)</text>
<text x="95.8" y="61.2">26</text>
<text x="237.8" y="65">1</text>
<text x="32.1" y="66.3">4</text>
<text x="32.1" y="71.3">7</text>
<text x="37.1" y="67.5">RESET</text>
<text x="95.8" y="71.3">5</text>
<text x="237.8" y="67.5">2</text>
<text x="237.8" y="70.1">3</text>
<text x="32.1" y="73.9">8</text>
<text x="37.1" y="72.6">XTAL2</text>
<text x="37.1" y="75.1">XTAL1</text>
<text x="87.2" y="72.6">VCC</text>
<text x="87.2" y="75.1">VCC</text>
<text x="87.2" y="77.7">VCC</text>
<text x="95.8" y="73.9">17</text>
<text x="95.8" y="76.4">38</text>
<text x="4" y="82.8">B</text>
<text x="30.9" y="81.5">18</text>
<text x="32.1" y="78.9">6</text>
<text x="37.1" y="80.2">GND</text>
<text x="37.1" y="82.8">GND</text>
<text x="85.9" y="82.8">AVCC</text>
<text x="95.8" y="81.5">27</text>
<text x="237.8" y="82.8">1</text>
<text x="291.2" y="82.8">B</text>
<text x="30.9" y="84">28</text>
<text x="30.9" y="86.6">39</text>
<text x="37.1" y="85.3">GND</text>
<text x="37.1" y="87.8">GND</text>
<text x="86" y="87.8">AREF</text>
<text x="95.8" y="86.6">29</text>
<text x="237.8" y="85.3">2</text>
<text x="54.8" y="113.3">Vin</text>
<text x="62.2" y="113.3">Vout</text>
<text x="58.1" y="116.6">GND</text>
<text x="116.1" y="125.7" transform="rotate(-90 116.1 125.7)">17</text>
<text x="121.1" y="125.7" transform="rotate(-90 121.1 125.7)">16</text>
<text x="248" y="120.9">1</text>
<text x="248" y="123.4">2</text>
<text x="248" y="125.9">3</text>
<text x="276" y="120.9">1</text>
<text x="276" y="123.4">2</text>
<text x="4" y="131">C</text>
<text x="110.8" y="129.7">6</text>
<text x="291.2" y="131">C</text>
<text x="110.8" y="132.3">1</text>
<text x="110.8" y="137.4">2</text>
<text x="110.8" y="134.8">7</text>
<text x="126.2" y="132.3">11</text>
<text x="126.2" y="137.4">12</text>
<text x="110.8" y="142.4">3</text>
<text x="110.8" y="139.9">8</text>
<text x="126.2" y="142.4">13</text>
<text x="110.8" y="147.5">4</text>
<text x="110.8" y="145">9</text>
<text x="126.2" y="147.5">14</text>
<text x="109.7" y="150">10</text>
<text x="110.8" y="152.6">5</text>
<text x="126.2" y="152.6">15</text>
<text x="240.3" y="151.3">1</text>
<text x="240.3" y="153.8">2</text>
<text x="256" y="151.3">1</text>
<text x="256" y="153.8">2</text>
<text x="240.3" y="156.4">3</text>
<text x="240.3" y="158.9">4</text>
<text x="240.3" y="161.4">5</text>
<text x="256" y="156.4">3</text>
<text x="256" y="158.9">4</text>
<text x="256" y="161.4">5</text>
<text x="240.3" y="164.1">6</text>
<text x="240.3" y="166.6">7</text>
<text x="256" y="164.1">6</text>
<text x="256" y="166.6">7</text>
<text x="240.3" y="169.1">8</text>
<text x="256" y="169.1">8</text>
<text x="3.9" y="179.3">D</text>
<text x="52.3" y="176.7">1</text>
<text x="52.3" y="179.3">2</text>
<text x="93" y="179.3">1</text>
<text x="133.6" y="179.3">1</text>
<text x="139.1" y="179.3">2</text>
<text x="189.5" y="176.7">1</text>
<text x="189.5" y="179.3">2</text>
<text x="201.8" y="178">Title</text>
<text x="291.2" y="179.3">D</text>
<text x="52.3" y="181.8">3</text>
<text x="52.3" y="184.4">4</text>
<text x="93" y="181.8">2</text>
<text x="93" y="184.4">3</text>
<text x="133.6" y="181.8">3</text>
<text x="133.6" y="184.4">5</text>
<text x="139.1" y="181.8">4</text>
<text x="139.1" y="184.4">6</text>
<text x="189.5" y="181.8">3</text>
<text x="189.5" y="184.4">4</text>
<text x="201.8" y="185.6">Size</text>
<text x="214.5" y="185.6">Number</text>
<text x="265.3" y="185.6">Revision</text>
<text x="93" y="186.9">4</text>
<text x="203" y="189.4">A4</text>
<text x="201.8" y="193.2">Date:</text>
<text x="201.8" y="195.8">File:</text>
<text x="213.2" y="193.2">29/05/2017</text>
<text x="213.2" y="195.8">\\..\METR4810_Schematic.SchDoc</text>
<text x="252.6" y="193.2">Sheet</text>
<text x="252.6" y="195.8">Drawn By:</text>
<text x="260.2" y="193.2">of</text>
<text x="38.2" y="199.6">1</text>
<text x="111.2" y="199.6">2</text>
<text x="184.3" y="199.6">3</text>
<text x="257.4" y="199.6">4</text>
</g>
<g font-size="2.3" fill="#000080">
<text x="9.8" y="15.5">STEPPER INTERFACE</text>
<text x="210.6" y="15.5">DC HEADERS</text>
<text x="248.8" y="15.5">TX LED STEPDOWN</text>
<text x="35.3" y="18">U1</text>
<text x="154.7" y="18">STATUS LEDS</text>
<text x="236" y="23.1">P2</text>
<text x="260" y="22.1">R1</text>
<text x="260" y="29.2">1K</text>
<text x="260" y="26.6">Res3</text>
<text x="271.4" y="27.9">R2</text>
<text x="171" y="33">R3</text>
<text x="171" y="35.5">Res3</text>
<text x="183.7" y="33">R4</text>
<text x="183.7" y="35.5">Res3</text>
<text x="196.4" y="33">R5</text>
<text x="196.4" y="35.5">Res3</text>
<text x="271.4" y="33">1K</text>
<text x="271.4" y="30.4">Res3</text>
<text x="171" y="38">1K</text>
<text x="183.7" y="38">1K</text>
<text x="196.4" y="38">1K</text>
<text x="236" y="38.3">Header 4</text>
<text x="271.4" y="40.6">R6</text>
<text x="236" y="43.4">P3</text>
<text x="271.4" y="45.7">1K</text>
<text x="271.4" y="43.1">Res3</text>
<text x="162.9" y="53.3">D1</text>
<text x="175.5" y="53.3">D2</text>
<text x="188.2" y="53.3">D3</text>
<text x="201" y="53.3">D4</text>
<text x="162.9" y="55.9">LED1</text>
<text x="175.5" y="55.9">LED1</text>
<text x="188.2" y="55.9">LED1</text>
<text x="201" y="55.9">LED1</text>
<text x="236" y="56.1">Header 3</text>
<text x="236" y="61.2">P4</text>
<text x="248.8" y="61.2">POWER LED STEPDOWN</text>
<text x="18.4" y="71.1">R16</text>
<text x="260" y="67.8">R7</text>
<text x="18.4" y="76.2">10K</text>
<text x="18.4" y="73.6">Res3</text>
<text x="236" y="73.9">Header 3</text>
<text x="260" y="74.9">1K</text>
<text x="260" y="72.4">Res3</text>
<text x="271.4" y="73.6">R8</text>
<text x="271.4" y="76.2">Res3</text>
<text x="236" y="78.9">P7</text>
<text x="271.4" y="78.7">1K</text>
<text x="236" y="89.1">Header 2</text>
<text x="271.4" y="86.3">R9</text>
<text x="271.4" y="88.8">Res3</text>
<text x="35.3" y="91.6">ATmega324PA-AU</text>
<text x="101.1" y="93.9">C1</text>
<text x="111.2" y="93.9">C5</text>
<text x="271.4" y="91.4">1K</text>
<text x="101.1" y="99">1uF</text>
<text x="101.1" y="96.4">Cap Semi Cap Semi</text>
<text x="111.2" y="99">1uF</text>
<text x="9.8" y="104.4">BAT SMALL CAPS</text>
<text x="48" y="104.4">VCC VOLT REG</text>
<text x="233.5" y="106.9">CAMERA HEADER</text>
<text x="261.5" y="106.9">POWER HEADER</text>
<text x="53" y="109.5">VR1</text>
<text x="17.2" y="119.4">1uF</text>
<text x="17.2" y="114.3">C9</text>
<text x="17.2" y="116.8">Cap Semi Cap Semi</text>
<text x="27.3" y="119.4">1uF</text>
<text x="27.3" y="114.3">C10</text>
<text x="48" y="119.6">Volt Reg</text>
<text x="246.3" y="117.1">P10</text>
<text x="274.2" y="117.1">P11</text>
<text x="86.1" y="122.1">DB15 CONNECTOR</text>
<text x="246.3" y="129.7">Header 3</text>
<text x="274.2" y="127.2">Header 2</text>
<text x="9.8" y="132.3">VCC CAPS</text>
<text x="48" y="132.3">BAT LARGE CAPS</text>
<text x="203" y="142.4">STEPPER H BRIDGE</text>
<text x="12.1" y="145.5">C2</text>
<text x="12.1" y="148">Cap Pol3</text>
<text x="32.5" y="145.5">C4</text>
<text x="32.5" y="148">Cap Pol3</text>
<text x="52.8" y="145.5">C6</text>
<text x="52.8" y="148">Cap Pol3 Cap Pol3 Cap Pol3</text>
<text x="62.9" y="145.5">C7</text>
<text x="73.1" y="145.5">C8</text>
<text x="238.6" y="147.5">P5</text>
<text x="251.3" y="147.5">P9</text>
<text x="12.1" y="150.5">100pF</text>
<text x="32.5" y="150.5">100pF</text>
<text x="52.8" y="150.5">100pF</text>
<text x="62.9" y="150.5">100pF</text>
<text x="73.1" y="150.5">100pF</text>
<text x="113.8" y="158.2">J1</text>
<text x="113.8" y="160.7">Connector 15</text>
<text x="9.8" y="167.9">BUCK HEADER</text>
<text x="65.7" y="167.9">BLUETOOTH HEADER</text>
<text x="111.5" y="167.9">AVP HEADER</text>
<text x="162.3" y="167.9">STEPPER INTERFACE</text>
<text x="50.5" y="172.9">P12</text>
<text x="187.7" y="172.9">P1</text>
<text x="238.6" y="172.9">Header 8</text>
<text x="251.3" y="172.9">Header 8</text>
<text x="91.2" y="175.5">P8</text>
<text x="131.8" y="175.5">P6</text>
<text x="208.1" y="179.3">TEAM 10 - METR4810 - CONTROLLER PCB</text>
<text x="50.5" y="188.2">Header 4</text>
<text x="91.2" y="190.7">Header 4</text>
<text x="131.8" y="188.2">Header 3X2</text>
<text x="187.7" y="188.2">Header 4</text>
<text x="223.3" y="186.9">P01-01</text>
<text x="274.2" y="186.9">C</text>
<text x="271.6" y="195.8">SMW</text>
</g>
<g font-size="2.3" fill="#800000">
<text x="251.5" y="20.5">TXD</text>
<text x="276.7" y="23.1">TXD_3.3V</text>
<text x="157.3" y="25.6">POWER</text>
<text x="170" y="25.6">TXD</text>
<text x="182.6" y="25.6">RXD</text>
<text x="195.4" y="25.6">STATUS</text>
<text x="220.8" y="28.1">MOTOR_1A</text>
<text x="220.8" y="25.6">MOTOR_1B</text>
<text x="12.4" y="35.8">MISO</text>
<text x="12.4" y="33.2">MOSI</text>
<text x="103.9" y="30.7">STATUS</text>
<text x="220.8" y="33.2">MOTOR_2A</text>
<text x="220.8" y="30.7">MOTOR_2B</text>
<text x="12.4" y="38.3">SCK</text>
<text x="12.4" y="43.4">RXD</text>
<text x="12.4" y="46">TXD</text>
<text x="218.4" y="43.4">VCC</text>
<text x="12.4" y="53.6">PWM SV 2</text>
<text x="12.4" y="48.5">DC 2 ENABLE</text>
<text x="12.4" y="51.1">DC 1 ENABLE</text>
<text x="103.9" y="48.5">S-IN1</text>
<text x="103.9" y="51.1">S-IN2</text>
<text x="103.9" y="53.6">S-IN3</text>
<text x="220.8" y="48.5">PWM DC 1</text>
<text x="220.8" y="51.1">DC 1 ENABLE</text>
<text x="12.4" y="56.1">PWM SV 1</text>
<text x="12.4" y="58.7">PWM DC 2</text>
<text x="103.9" y="56.1">S-IN4</text>
<text x="267.9" y="56.1">GND</text>
<text x="12.4" y="61.2">PWM DC 1</text>
<text x="218.4" y="61.2">VCC</text>
<text x="12.4" y="66.3">RESET</text>
<text x="101.5" y="68.8">VCC</text>
<text x="154.7" y="66.3">GND</text>
<text x="167.5" y="66.3">GND</text>
<text x="180.2" y="66.3">GND</text>
<text x="192.9" y="66.3">GND</text>
<text x="220.8" y="68.8">DC 2 ENABLE</text>
<text x="220.8" y="66.3">PWM DC 2</text>
<text x="251.5" y="66.3">VCC</text>
<text x="276.7" y="68.8">POWER</text>
<text x="10" y="76.4">VCC</text>
<text x="228.8" y="78.9">BAT</text>
<text x="228.5" y="91.6">GND</text>
<text x="22.6" y="96.7">GND</text>
<text x="267.9" y="101.8">GND</text>
<text x="17.9" y="106.9">BAT</text>
<text x="101.3" y="106.9">GND</text>
<text x="45.8" y="109.5">BAT</text>
<text x="71" y="109.5">VCC</text>
<text x="239" y="117.1">BAT</text>
<text x="266.9" y="117.1">BAT</text>
<text x="127.7" y="124.7">SERVO_VCC</text>
<text x="236" y="122.1">CAM_SIG</text>
<text x="17.5" y="127.2">GND</text>
<text x="58.2" y="127.2">GND</text>
<text x="88.7" y="129.7">MOTOR_1B</text>
<text x="266.7" y="129.7">GND</text>
<text x="17.6" y="137.4">VCC</text>
<text x="58.5" y="137.4">BAT</text>
<text x="88.7" y="137.4">MOTOR_2B</text>
<text x="88.7" y="134.8">MOTOR_1A</text>
<text x="88.7" y="132.3">MOTOR_2A</text>
<text x="238.7" y="132.3">GND</text>
<text x="88.7" y="139.9">PWM SV 1</text>
<text x="88.7" y="142.4">PWM SV 2</text>
<text x="88.7" y="145">CAM_SIG</text>
<text x="218.4" y="147.5">VCC</text>
<text x="276.9" y="147.5">VCC</text>
<text x="225.9" y="155.1">S-OUT1</text>
<text x="225.9" y="152.6">S-IN1</text>
<text x="264" y="155.1">S-OUT3</text>
<text x="264" y="152.6">S-IN3</text>
<text x="86.1" y="160.2">GND</text>
<text x="132.2" y="160.2">BAT</text>
<text x="17.5" y="162.7">GND</text>
<text x="58.2" y="162.7">GND</text>
<text x="218.3" y="165.3">GND</text>
<text x="225.9" y="162.7">S-OUT2</text>
<text x="225.9" y="165.3">S-IN2</text>
<text x="264" y="162.7">S-OUT4</text>
<text x="264" y="165.3">S-IN4</text>
<text x="276.8" y="165.3">GND</text>
<text x="13.4" y="172.9">SERVO_VCC</text>
<text x="147.3" y="172.9">VCC</text>
<text x="218.6" y="172.9">BAT</text>
<text x="276.9" y="172.9">VCC</text>
<text x="78.7" y="175.5">VCC</text>
<text x="116.6" y="178">MISO</text>
<text x="172.5" y="175.5">S-OUT1</text>
<text x="172.5" y="178">S-OUT2</text>
<text x="24.3" y="185.6">GND</text>
<text x="33.9" y="185.6">BAT</text>
<text x="75.9" y="183.1">TXD_3.3V</text>
<text x="75.9" y="185.6">RXD</text>
<text x="116.6" y="180.6">SCK</text>
<text x="116.6" y="183.1">RESET</text>
<text x="149.7" y="180.6">MOSI</text>
<text x="172.5" y="180.6">S-OUT4</text>
<text x="172.5" y="183.1">S-OUT3</text>
<text x="40.4" y="190.7">GND</text>
<text x="68.4" y="188.2">GND</text>
<text x="147.1" y="190.7">GND</text>
</g>
</svg>
